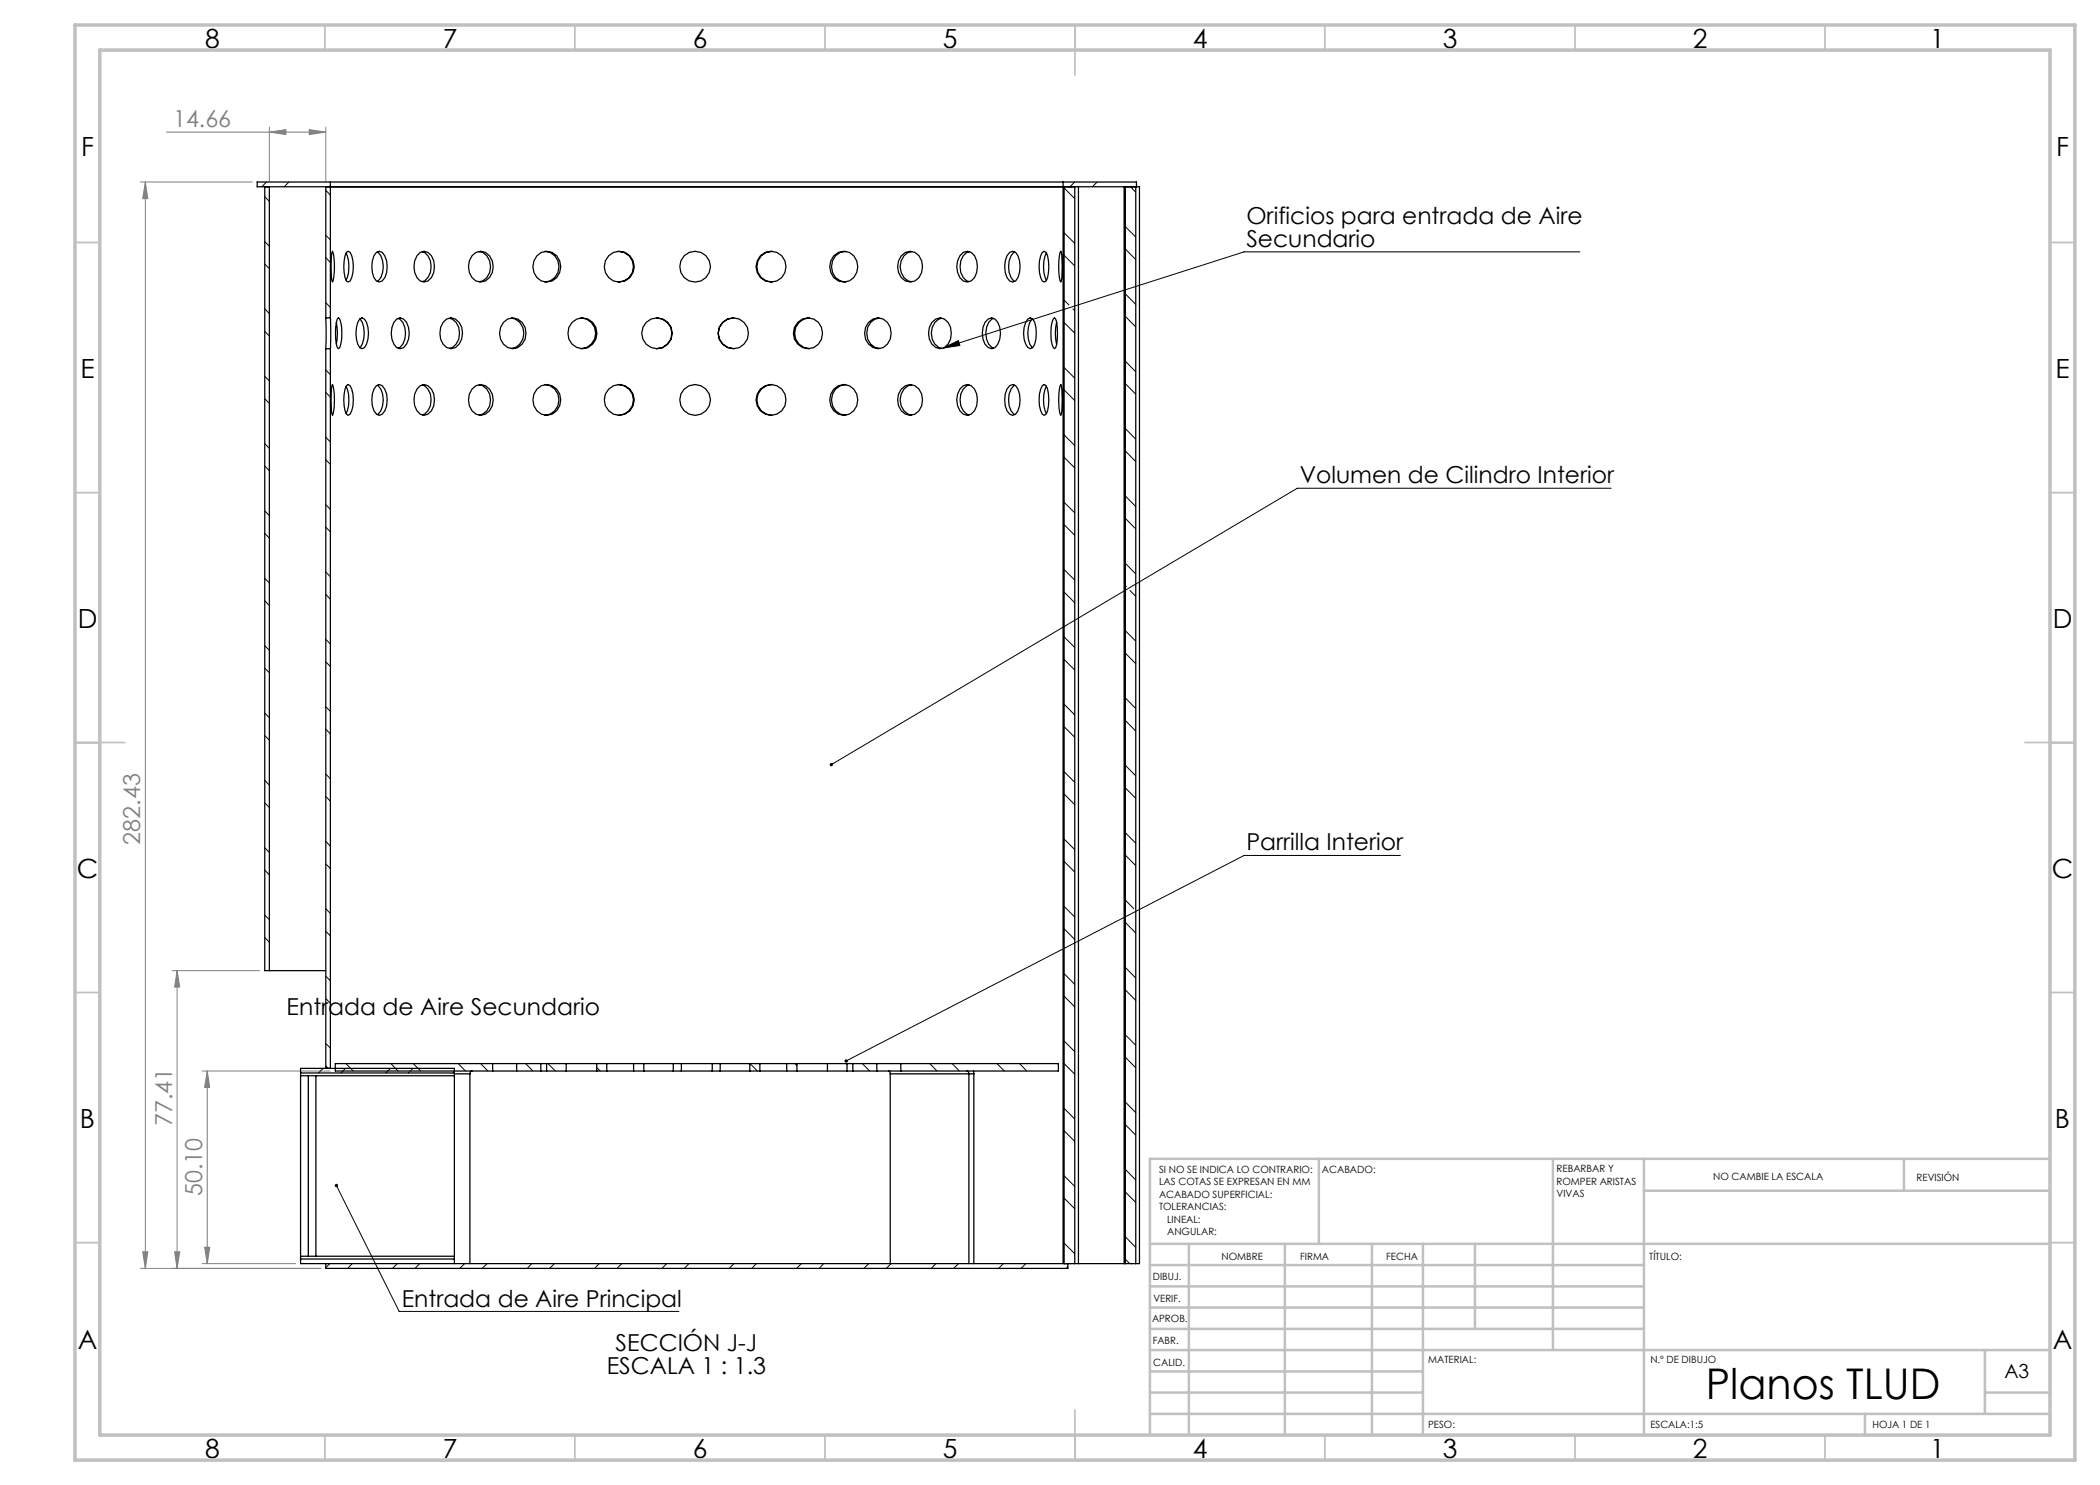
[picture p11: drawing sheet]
<svg xmlns="http://www.w3.org/2000/svg" width="420mm" height="297mm" viewBox="0 0 420 297" stroke-linecap="round" stroke-linejoin="round" font-family="sans-serif">
<path d="M316 50.4h-67.2l-60.1 19.2M188.7 69.6l3-1.5 .3 1zM322.2 97.6h-62.7l-93.2 55.3M280.1 171.1h-31.3l-79.6 41.1M67.3 237.1l12.5 25.2h56" fill="none" stroke="#000" stroke-width=".2"/>
<g fill="none" stroke="#808080" stroke-width=".2">
<path d="M28 36.4h22.4M29.1 36.4v217.3M29.1 36.4l.5 3.3h-1.1zM33.3 26.4h31.9M53.9 26.4l3.3-.5v1zM53.9 25.4v11M61.8 25.9l3.4 .5-3.4 .5zM65.2 25.4v11M34.4 194.1h17.5M35.4 194.1v59.6M35.4 194.1l.5 3.3h-1zM40.4 214.2h25.6"/>
<path d="M41.5 214.2l.4 3.3h-1zM41.5 214.2v38.5M28 253.7h36.2M28.5 250.4h1.1l-.5 3.3zM34.9 250.4h1l-.5 3.3zM40.4 252.7h18.7M40.9 249.4h1l-.4 3.3z"/>
</g>
<g fill="none" stroke="#c0c0c0" stroke-width=".35">
<path d="M65 5v5M115 5v5M165 5v5M215 5v10M265 5v5M315 5v5M365 5v5M15 48.5h5M410 48.5h5M15 98.5h5M410 98.5h5M15 148.5h10"/>
<path d="M405 148.5h10M15 198.5h5M410 198.5h5M15 248.5h5M410 248.5h5M65 287v5M115 287v5M165 287v5M215 282v10M265 287v5M315 287v5M365 287v5"/>
</g>
<g fill="none" stroke="#c0c0c0" stroke-width=".5">
<path d="M263.8 231.8v17M310.6 231.8v38.2M328.8 231.8v55.2M328.8 238.2h81.2M380.8 231.8v6.4M410 231.8h-180v55.2M230 248.8h180M230 257.3h98.8M230 253h98.8M237.8 248.8v38.2M257 248.8v38.2M274.4 248.8v38.2"/>
<path d="M284.6 248.8v38.2M295 248.8v17M230 265.8h98.8M230 261.5h98.8M230 278.5h54.6M230 274.3h54.6M230 270h180M397 278.5h13M397 270v12.8M230 282.8h180M373 282.8v4.2"/>
</g>
<path d="M15 5h400v287h-400zM20 10h390v277h-390z" fill="none" stroke="#c0c0c0" stroke-width=".7"/>
<path d="M166 152.7v.4l.3-.2-.3 .2a.34 .34 0 0 0 .5 .1 .34 .34 0 0 0 0-.5 .34 .34 0 0 0-.5 0zM169 212l-.1 .4 .3-.2-.3 .2a.34 .34 0 0 0 .5 .1 .34 .34 0 0 0 .1-.5 .34 .34 0 0 0-.5 0zM67.1 236.8a.35 .35 0 0 0-.1 .6 .35 .35 0 0 0 .6-.2 .35 .35 0 0 0-.3-.5l-.2 .1 .2 .3zM188.7 69.6l3-1.5 .3 1z" fill="#000"/>
<g fill="#808080">
<path d="M53.9 26.4l3.3-.5v1zM61.8 25.9l3.4 .5-3.4 .5z"/>
<path d="M40.9 249.4h1l-.4 3.3zM41.5 214.2l.4 3.3h-1z"/>
<path d="M34.9 250.4h1l-.5 3.3zM35.4 194.1l.5 3.3h-1zM28.5 250.4h1.1l-.5 3.3zM29.1 36.4l.5 3.3h-1.1z"/>
</g>
<g fill="none" stroke="#000" stroke-width=".2">
<path d="M53 39.3l.9 1M53.3 36.4l-.9 1M57.8 36.4l-1 1M65.2 38.1l.9 .9M66.1 37.1l-.3 .3M212.8 37.6l2.1 2.1M214.9 36.4l-.9 1M219.4 36.4l-.9 1M226.1 37.4l1.1 1M53 48.3l.9 .9M53 52.8l.9 .9M65.2 51.5l.9 1"/>
<path d="M65.2 47.1l.9 .9M212.8 51.1l2.1 2.1M212.8 46.6l2.1 2.1M225.1 49.8l2.1 2.1M225.1 58.8l2.1 2.1M225.1 45.3l2.1 2.1M53 79.8l.9 .9M53 66.3l.9 .9M53 75.2l.9 1M53 61.8l.9 .9M65.2 60.5l.9 1M65.2 78.5l.9 .9"/>
<path d="M65.2 74l.9 .9M212.8 78l2.1 2.1M212.8 64.5l2.1 2.1M212.8 73.5l2.1 2.1M212.8 60l1 1M214.6 61.8l.3 .4M225.1 76.7l2.1 2.1M225.1 63.3l2.1 2.1M225.1 72.2l2.1 2.2M53 93.2l.9 1M53 88.7l.9 1M65.2 92l.9 .9"/>
<path d="M65.2 87.5l.9 .9M212.8 91.5l2.1 2.1M212.8 87l2.1 2.1M225.1 90.2l2.1 2.1M225.1 99.2l2.1 2.1M225.1 85.7l2.1 2.1M53 106.7l.9 .9M53 115.7l.9 .9M53 102.2l.9 .9M65.2 118.9l.9 .9M65.2 105.4l.9 1M65.2 114.4l.9 1"/>
<path d="M65.2 100.9l.9 1M212.8 118.4l2.1 2.1M212.8 104.9l2.1 2.2M212.8 113.9l2.1 2.1M212.8 100.5l2.1 2.1M225.1 117.2l.2 .2M225.1 103.7l2.1 2.1M225.1 112.7l2.1 2.1M226 118.1l1.2 1.2M53 133.6l.9 .9M53 120.2l.9 .9M53 129.1l.9 1"/>
<path d="M65.2 132.4l.9 .9M65.2 127.9l.9 .9M212.8 131.9l2.1 2.1M212.8 127.4l2.1 2.1M225.1 126.1l2.1 2.1M225.1 130.6l2.1 2.1M225.1 139.6l2.1 2.1M53 147.1l.9 .9M53 156.1l.9 .9M53 142.6l.9 .9M65.2 159.3l.9 .9M65.2 145.8l.9 1"/>
<path d="M65.2 154.8l.9 .9M65.2 141.4l.9 .9M212.8 158.8l2.1 2.1M212.8 145.3l2.1 2.2M212.8 154.3l2.1 2.2M212.8 140.9l2.1 2.1M225.1 157.6l2.1 2.1M225.1 144.1l2.1 2.1M225.1 153.1l2.1 2.1M53 174l.9 1M53 160.6l.9 .9M53 169.5l.9 1"/>
<path d="M65.2 172.8l.9 .9M65.2 168.3l.9 .9M212.8 172.3l2.1 2.1M212.8 167.8l2.1 2.1M225.1 171l2.1 2.1M225.1 166.5l2.1 2.2M53 187.5l.9 1M53 183l.9 .9M65.2 199.7l.9 1M65.2 186.3l.9 .9M65.2 195.2l.9 1M65.2 181.7l.9 1"/>
<path d="M212.8 199.2l2.1 2.2M212.8 185.8l2.1 2.1M212.8 194.7l2.1 2.2M212.8 181.3l2.1 2.1M225.1 198l2.1 2.1M225.1 184.5l2.1 2.1M225.1 193.5l2.1 2.1M225.1 180l1.7 1.7M64.6 213.7l-.9 .9M65.2 213.2l.4 .5M65.2 208.7l.9 .9M69.1 213.7l-.9 .9"/>
<path d="M69.2 212.7l1.5 1.5M78.1 213.7l-.9 .9M78.2 212.7l1.4 1.5M82.6 213.7l-.9 .9M82.7 212.7l1.4 1.5M90.9 214.3l-.3 .3M91.7 212.7l1.4 1.5M96.1 212.7l1.5 1.5M105.1 212.7l1.5 1.5M109.6 212.7l1.5 1.5M119.3 213.5l.8 .7M150 212.7l1.5 1.5"/>
<path d="M159 212.7l.4 .4M172.5 212.7l1.4 1.5M185.9 212.7l1.5 1.5M190.4 212.7l1.5 1.5M199.4 212.7l1.5 1.5M203.9 212.7l1.5 1.5M212.8 212.7l2.1 2.1M212.8 208.2l2.1 2.1M225.1 211.5l2.1 2.1M225.1 207l2.1 2.1M212.8 239.6l2.1 2.2M212.8 226.2l2.1 2.1"/>
<path d="M212.8 235.2l2.1 2.1M212.8 221.7l2.1 2.1M225.1 238.4l2.1 2.1M225.1 224.9l2.1 2.1M225.1 233.9l2.1 2.1M225.1 220.4l2.1 2.1M66 252.7l-.8 .8M70.4 252.7l-.9 1M79.4 252.7l-.9 1M83.9 252.7l-.9 1M92.9 252.7l-.9 1M97.4 252.7l-1 1"/>
<path d="M106.4 252.7l-1 1M110.9 252.7l-1 1M119.8 252.7l-.9 1M124.4 252.7l-1 1M133.3 252.7l-.9 1M137.8 252.7l-.9 1M146.8 252.7l-1 1M151.3 252.7l-.9 1M160.3 252.7l-1 1M164.7 252.7l-.9 1M173.7 252.7l-.9 1M178.2 252.7l-.9 1"/>
<path d="M187.2 252.7l-.9 1M191.7 252.7l-1 1M200.7 252.7l-1 1M205.2 252.7l-1 1M212.8 248.6l2.1 2.2M213.6 253.3l-.4 .4M225.1 251.8l.9 .9M225.1 247.4l2.1 2.1"/>
</g>
<g fill="none" stroke="#000" stroke-width=".25">
<path d="M53 37.4v156.7h.9M53.9 37.4v156.7M65.2 37.4v26.2M66.1 37.4h146.5M66.1 36.4h146.5M66.1 36.4h-14.7v1h14.7M66.1 36.4v27.2M212.6 37.4h14.7M212.6 36.4v216.3M212.6 36.4h14.7v1M212.8 37.4v215.3M214.9 37.4v215.3"/>
<path d="M215.7 37.4v215.3M224.8 37.4v215.3M225.1 37.4v215.3M227.2 37.4v215.3M227.3 37.4h.6v215.3h-.7M66.5 50.3a12.3 12.3 0 0 1 0 6.1 16.8 16.8 0 0 1 0-6.1zM69.2 50.7a6.6 6.6 0 0 1 0 5.3M69.3 50.5l.3-.2 .4 .2a6.7 6.7 0 0 1 0 5.7l-.4 .2-.3-.2a8 8 0 0 1 0-5.7zM75.3 50.5l.5-.2 .6 .2a4.6 4.6 0 0 1 0 5.7l-.6 .2-.5-.2a4.9 4.9 0 0 1 0-5.7zM75.5 50.4a4.2 4.2 0 0 1 .1 5.8l-.1 .1M84 50.5a1.94 1.94 0 0 1 2.7 1.7 3.7 3.7 0 0 1-1.1 4l-.8 .2-.8-.2a3.9 3.9 0 0 1 0-5.7zM84.5 50.4a2.72 2.72 0 0 1 1.7 2.9 2.72 2.72 0 0 1-1.7 3"/>
<path d="M94.4 51.1a2.28 2.28 0 0 1 2.4-.8 2.28 2.28 0 0 1 1.7 1.9 3.4 3.4 0 0 1-1.4 4 2.29 2.29 0 0 1-3.2-1.7l-.2-1.2 .2-1.1zM95.8 50.3a2.74 2.74 0 0 1 2.3 3 2.74 2.74 0 0 1-2.3 3M107.4 51.1a2.77 2.77 0 0 1 3.2-.6 2.77 2.77 0 0 1 1.5 2.8 2.8 2.8 0 0 1-2.7 3.1 2.8 2.8 0 0 1-2.8-3.1l.2-1.1zM108.9 50.3a3.1 3.1 0 0 1 2.9 3 3.1 3.1 0 0 1-2.9 3.1M123.6 50.3a3.1 3.1 0 0 1 3.1 3 3.1 3.1 0 0 1-3.1 3.1M154.4 50.3a3.1 3.1 0 0 0-3 3 3.1 3.1 0 0 0 3 3.1M166.8 51.1a2.78 2.78 0 0 1 3.1-.6 2.78 2.78 0 0 1 1.7 2.8 2.82 2.82 0 0 1-2.8 3.1 2.82 2.82 0 0 1-2.9-3.1l.3-1.1zM169.2 50.3a3.1 3.1 0 0 0-2.9 3 3.1 3.1 0 0 0 2.9 3.1M180.3 51.1a2.28 2.28 0 0 1 2.3-.8 2.28 2.28 0 0 1 1.7 1.9 3.4 3.4 0 0 1-1.3 4 2.38 2.38 0 0 1-3.3-1.7l-.2-1.2 .2-1.1zM182.3 50.3a2.94 2.94 0 0 0-2.1 4.2l.6 1 .8 .7 .7 .1M192 51.1a1.66 1.66 0 0 1 2.9 0 4.5 4.5 0 0 1 0 4.4 1.66 1.66 0 0 1-2.9 0 4.1 4.1 0 0 1 0-4.4zM193.8 50.4a2.69 2.69 0 0 0-1.8 2.9 2.69 2.69 0 0 0 1.8 3"/>
<path d="M201.9 50.5l.6-.2 .6 .2a5.1 5.1 0 0 1 0 5.7l-.6 .2-.6-.2a4.6 4.6 0 0 1 0-5.7zM202.9 50.4a4.1 4.1 0 0 0-.2 5.8l.2 .1M208.5 50.5l.3-.2 .4 .2a8 8 0 0 1 0 5.7l-.4 .2-.3-.2a6.7 6.7 0 0 1 0-5.7zM209.3 50.6a6.8 6.8 0 0 0 0 5.5M212.2 50.3a16.8 16.8 0 0 1 0 6.1 11.3 11.3 0 0 1 0-6.1zM65.2 63.6v6.1M65.2 69.7h.9M65.2 69.7v144M65.2 63.6h.9M66.1 63.6v6.1M66.1 69.7v144M66.5 76.9a12.5 12.5 0 0 1 0 6.2 17 17 0 0 1 0-6.2z"/>
<path d="M67.3 64.5a10.9 10.9 0 0 1 0 4.3M67.7 63.6a4.4 4.4 0 0 1 .7 3.1l-.2 2.1-.3 .7-.2 .2a4.6 4.6 0 0 1-.6-3 4.6 4.6 0 0 1 .6-3.1zM69.2 77.3a6.6 6.6 0 0 1 0 5.4M69.3 77.1l.3-.2 .4 .2a6.7 6.7 0 0 1 0 5.7l-.4 .3-.3-.3a7.9 7.9 0 0 1 0-5.7zM71.9 63.8l.5-.2 .5 .2a5.4 5.4 0 0 1 0 5.7l-.5 .2-.5-.2a5.8 5.8 0 0 1 0-5.7zM72 63.8a5.1 5.1 0 0 1 0 5.7M75.3 77.1l.5-.2 .6 .2a4.6 4.6 0 0 1 0 5.7l-.6 .3-.5-.3a4.9 4.9 0 0 1 0-5.7zM75.5 77.1a4.2 4.2 0 0 1 .1 5.7l-.1 .1M79.3 63.8l.7-.2a2.73 2.73 0 0 1 1.8 3.1l-.1 1.1-.4 1-.6 .7-.7 .2-.7-.2a4.3 4.3 0 0 1 0-5.7zM79.6 63.7a2.74 2.74 0 0 1 1.5 3 2.73 2.73 0 0 1-1.5 2.9M84 77.1a1.94 1.94 0 0 1 2.7 1.7 3.6 3.6 0 0 1-1.1 4l-.8 .3a2.78 2.78 0 0 1-2-3.1l.1-1.2 .5-1zM84.5 77a2.81 2.81 0 0 1 1.7 3 2.82 2.82 0 0 1-1.7 3"/>
<path d="M88.6 64.5a1.86 1.86 0 0 1 3.2 0 3.7 3.7 0 0 1-.7 5 2.14 2.14 0 0 1-3-1.7l-.1-1.1 .1-1.2zM89.9 63.7a2.71 2.71 0 0 1 2 3 2.78 2.78 0 0 1-2 3M94.4 77.8a2.12 2.12 0 0 1 3.5 0 3.2 3.2 0 0 1-1.8 5.3 2.83 2.83 0 0 1-2.4-3.1l.2-1.2zM95.8 77a2.81 2.81 0 0 1 2.3 3 2.82 2.82 0 0 1-2.3 3M100.7 64.5a2.62 2.62 0 0 1 3.1-.6 2.62 2.62 0 0 1 1.4 2.8 2.76 2.76 0 0 1-3.7 2.8 3.3 3.3 0 0 1-.8-5zM102.3 63.6a3.1 3.1 0 0 1 2.5 2.7 3.1 3.1 0 0 1-1.7 3.2l-.8 .2M107.4 77.8a2.76 2.76 0 0 1 3.1-.6 2.76 2.76 0 0 1 1.6 2.8 2.8 2.8 0 0 1-2.7 3.1 2.8 2.8 0 0 1-2.8-3.1l.2-1.2zM108.9 76.9a3.1 3.1 0 0 1 2.9 3.1 3.1 3.1 0 0 1-2.9 3.1M114.4 64.5a2.99 2.99 0 0 1 4.2 .1 2.99 2.99 0 0 1-.1 4.2 2.87 2.87 0 0 1-3.2 .7 2.87 2.87 0 0 1-1.7-2.8l.2-1.2zM116.2 63.6a3.1 3.1 0 0 1 2.9 3.1 3.1 3.1 0 0 1-2.9 3M123.6 76.9a3.1 3.1 0 0 1 3.1 3.1 3.1 3.1 0 0 1-3.1 3.1M131.3 63.6a3.1 3.1 0 0 1 3.1 3.1 3.1 3.1 0 0 1-3.1 3"/>
<path d="M146.8 63.6a3.1 3.1 0 0 0-3.1 3.1 3.1 3.1 0 0 0 3.1 3M154.4 76.9a3.1 3.1 0 0 0-3 3.1 3.1 3.1 0 0 0 3 3.1M159.6 64.5a2.93 2.93 0 0 1 3.8-.4 2.93 2.93 0 0 1 .9 3.7 2.95 2.95 0 0 1-3.9 1.6 2.95 2.95 0 0 1-1.5-3.9zM161.9 63.6a3.1 3.1 0 0 0-3 3.1 3.1 3.1 0 0 0 3 3M166.8 77.8a2.78 2.78 0 0 1 3.1-.6 2.78 2.78 0 0 1 1.7 2.8 2.82 2.82 0 0 1-2.8 3.1 2.82 2.82 0 0 1-2.9-3.1l.3-1.2zM169.2 76.9a3.1 3.1 0 0 0-2.9 3.1 3.1 3.1 0 0 0 2.9 3.1M173.7 64.5a2.61 2.61 0 0 1 3.1-.6 2.61 2.61 0 0 1 1.4 2.8 2.71 2.71 0 0 1-3.6 2.8 3.2 3.2 0 0 1-.9-5zM175.8 63.6a3.1 3.1 0 0 0-2.4 3.1 3.1 3.1 0 0 0 2.4 3M180.3 77.8a2.26 2.26 0 0 1 2.3-.8 2.26 2.26 0 0 1 1.7 1.8 3.1 3.1 0 0 1-2.3 4.3 3.2 3.2 0 0 1-1.7-5.3zM182.3 77a3 3 0 0 0-2.1 4.2l.6 1 .8 .6 .7 .2M186.4 64.5a1.89 1.89 0 0 1 3.2 0 3.8 3.8 0 0 1-.7 5 2.2 2.2 0 0 1-3-1.7l-.2-1.1 .2-1.2zM188.3 63.7a2.77 2.77 0 0 0-2 3 2.85 2.85 0 0 0 2 3"/>
<path d="M192.7 77.1a1.89 1.89 0 0 1 2.6 1.7 3.8 3.8 0 0 1-1.1 4l-.7 .3a2.8 2.8 0 0 1-2.2-3.1l.2-1.2 .5-1zM193.8 77a2.77 2.77 0 0 0-1.8 3 2.78 2.78 0 0 0 1.8 3M197.6 63.8l.7-.2a2.79 2.79 0 0 1 1.8 3.1l-.1 1.1-.4 1-.6 .7-.7 .2a2.7 2.7 0 0 1-1.8-3l.1-1.2 .4-1zM198.7 63.7a2.81 2.81 0 0 0-1.5 3 2.8 2.8 0 0 0 1.5 2.9M201.9 77.1l.6-.2 .6 .2a5 5 0 0 1 0 5.7l-.6 .3a2.77 2.77 0 0 1-1.6-3.1l.1-1.2 .4-1zM202.9 77a4.1 4.1 0 0 0-.2 5.8l.2 .1M205.6 63.8l.5-.2 .5 .2a6.1 6.1 0 0 1 0 5.7l-.5 .2-.5-.2a5.2 5.2 0 0 1 0-5.7zM206.5 63.8a4.9 4.9 0 0 0-.1 5.7h.1M208.5 77.1l.3-.2 .4 .2a7.9 7.9 0 0 1 0 5.7l-.4 .3-.3-.3a6.7 6.7 0 0 1 0-5.7zM209.3 77.3a6.7 6.7 0 0 0 0 5.4M210.9 63.6l.2 .2a11.7 11.7 0 0 1 0 5.7l-.2 .2a4.1 4.1 0 0 1-.7-3 4.1 4.1 0 0 1 .7-3.1zM211.3 64.4v.1a10 10 0 0 0 0 4.4"/>
<path d="M212.2 76.9a17 17 0 0 1 0 6.2 11.5 11.5 0 0 1 0-6.2zM53.9 194.1h11.3M60.1 214.6v.6M60.1 214.6v-.9h30.8v.9M60.1 215.2v36M60.1 214.6h30.8M60.1 215.2h30.8M61.7 215.2v36M63.2 215.2v36M90.9 214.6v.6M90.9 214.8h3.1M90.9 215.2v36"/>
<path d="M94 214.8v37.9M94.4 214.2l-.3 .2-.1 .4M98.5 214.2h4.8M98.5 212.7h4.8M98.5 212.7h-31.4v1.5h31.4M98.5 212.7v1.5M103.3 214.2h4.9M103.3 212.7h4.9M103.3 212.7v1.5M108.2 214.2h1.1M108.2 212.7h1.1M108.2 212.7v1.5"/>
<path d="M109.3 214.2h3.9M109.3 212.7h3.9M109.3 212.7v1.5M113.2 214.2h6.1M113.2 212.7h6.1M113.2 212.7v1.5M119.3 214.2h2.1M119.3 212.7h2.1M119.3 212.7v1.5M121.4 214.2h5.3M121.4 212.7h5.3M121.4 212.7v1.5"/>
<path d="M126.7 214.2h2.1M126.7 212.7h2.1M126.7 212.7v1.5M128.8 214.2h5.9M128.8 212.7h5.9M128.8 212.7v1.5M134.7 214.2h1.6M134.7 212.7h1.6M134.7 212.7v1.5M136.3 214.2h6.2M136.3 212.7h6.2M136.3 212.7v1.5"/>
<path d="M142.5 214.2h1.5M142.5 212.7h1.5M142.5 212.7v1.5M144 214.2h6M144 212.7h6M144 212.7v1.5M150 214.2h2M150 212.7h2M150 212.7v1.5M152 214.2h5.3M152 212.7h5.3M152 212.7v1.5"/>
<path d="M157.3 214.2h2.1M157.3 212.7h2.1M157.3 212.7v1.5M159.4 214.2h6.1M159.4 212.7h6.1M159.4 212.7v1.5M165.5 214.2h3.9M165.5 212.7h3.9M165.5 212.7v1.5M169.4 214.2h1.2M169.4 212.7h1.2M169.4 212.7v1.5"/>
<path d="M170.6 214.2h4.8M170.6 212.7h4.8M170.6 212.7v1.5M175.4 214.2h4.8M175.4 212.7h4.8M175.4 212.7v1.5M177.7 214.2l.3 .3v.3M178 214.8h16.8M178 214.8v37.9M180.2 212.7v1.5M180.2 212.7h31.5v1.5h-31.5M193.4 214.2l.3 .2 .1 .3v38"/>
<path d="M194.7 214.2l.1 .6M194.8 214.8v37.9M60.1 251.2v.6M60.1 251.8v.9h154.8M60.1 251.8h30.8M60.1 251.2h30.8M65.2 252.7v1h148.4v-1M90.9 251.2v.6M90.9 251.8v.9M214.9 252.7h.8M215.7 252.7h9.1M224.8 252.7h2.4"/>
<circle cx="123.8" cy="53.3" r="3"/>
<circle cx="139" cy="53.3" r="3.1"/>
<circle cx="154.2" cy="53.3" r="3"/>
<circle cx="123.8" cy="79.9" r="3"/>
<circle cx="131.4" cy="66.6" r="3.1"/>
<circle cx="139" cy="80" r="3.1"/>
<circle cx="146.6" cy="66.6" r="3.1"/>
<circle cx="154.2" cy="80" r="3.1"/>
</g>
<text font-size="8.5" x="341.2" y="279.7">Planos TLUD</text>
<g font-size="5.3">
<text x="41" y="9.5">8</text>
<text x="88.5" y="9.5">7</text>
<text x="138.5" y="9.5">6</text>
<text x="188.5" y="9.5">5</text>
<text x="238.5" y="9.5">4</text>
<text x="288.5" y="9.5">3</text>
<text x="338.5" y="9.5">2</text>
<text x="386" y="9.5">1</text>
<text x="16.2" y="31.2">F</text>
<text x="411.2" y="31.2">F</text>
<text x="16.1" y="75.5">E</text>
<text x="411.1" y="75.5">E</text>
<text x="15.5" y="125.5">D</text>
<text x="410.5" y="125.5">D</text>
<text x="15.4" y="175.5">C</text>
<text x="410.4" y="175.5">C</text>
<text x="16" y="225.5">B</text>
<text x="411" y="225.5">B</text>
<text x="15.5" y="269.7">A</text>
<text x="410.5" y="269.7">A</text>
<text x="41" y="291.5">8</text>
<text x="88.5" y="291.5">7</text>
<text x="138.5" y="291.5">6</text>
<text x="188.5" y="291.5">5</text>
<text x="238.5" y="291.5">4</text>
<text x="288.5" y="291.5">3</text>
<text x="338.5" y="291.5">2</text>
<text x="386" y="291.5">1</text>
</g>
<g font-size="4.7" fill="#808080">
<text x="34.6" y="25.4">14.66</text>
<text x="28.1" y="168.9" transform="rotate(-90 28.1 168.9)">282.43</text>
<text x="34.4" y="225.2" transform="rotate(-90 34.4 225.2)">77.41</text>
<text x="40.4" y="239.3" transform="rotate(-90 40.4 239.3)">50.10</text>
</g>
<g font-size="4.7">
<text x="249.3" y="44.8">Orificios para entrada de Aire</text>
<text x="249.3" y="49.3">Secundario</text>
<text x="259.9" y="96.6">Volumen de Cilindro Interior</text>
<text x="249.3" y="170.1">Parrilla Interior</text>
<text x="57.3" y="202.9">Entrada de Aire Secundario</text>
<text x="80.3" y="261.3">Entrada de Aire Principal</text>
<text x="121.3" y="274.8">ESCALA 1 : 1.3</text>
<text x="123.1" y="270.3">SECCIÓN J-J</text>
</g>
<text font-size="3.9" x="400.9" y="275.5">A3</text>
<g font-size="2">
<text x="231.8" y="234.6">SI NO SE INDICA LO CONTRARIO:</text>
<text x="231.8" y="237.1">LAS COTAS SE EXPRESAN EN MM</text>
<text x="231.8" y="239.6">ACABADO SUPERFICIAL:</text>
<text x="264.4" y="234.6">ACABADO:</text>
<text x="311.3" y="234.5">REBARBAR Y</text>
<text x="311.3" y="237">ROMPER ARISTAS</text>
<text x="311.3" y="239.5">VIVAS</text>
<text x="342.6" y="236">NO CAMBIE LA ESCALA</text>
<text x="383.3" y="236.2">REVISIÓN</text>
<text x="231.8" y="242.1">TOLERANCIAS:</text>
<text x="233.4" y="244.6">LINEAL:</text>
<text x="233.4" y="247.1">ANGULAR:</text>
<text x="244.3" y="252">NOMBRE</text>
<text x="260" y="251.9">FIRMA</text>
<text x="277.2" y="251.9">FECHA</text>
<text x="329.9" y="251.9">TÍTULO:</text>
<text x="230.6" y="256.1">DIBUJ.</text>
<text x="230.7" y="260.3">VERIF.</text>
<text x="230.4" y="264.4">APROB.</text>
<text x="230.5" y="268.8">FABR.</text>
<text x="230.7" y="273.1">CALID.</text>
<text x="285.6" y="272.5">MATERIAL:</text>
<text x="330.1" y="272.5">N.º DE DIBUJO</text>
<text x="285.6" y="285.5">PESO:</text>
<text x="330.1" y="285.6">ESCALA:1:5</text>
<text x="374.5" y="285.6">HOJA 1 DE 1</text>
</g>
</svg>
